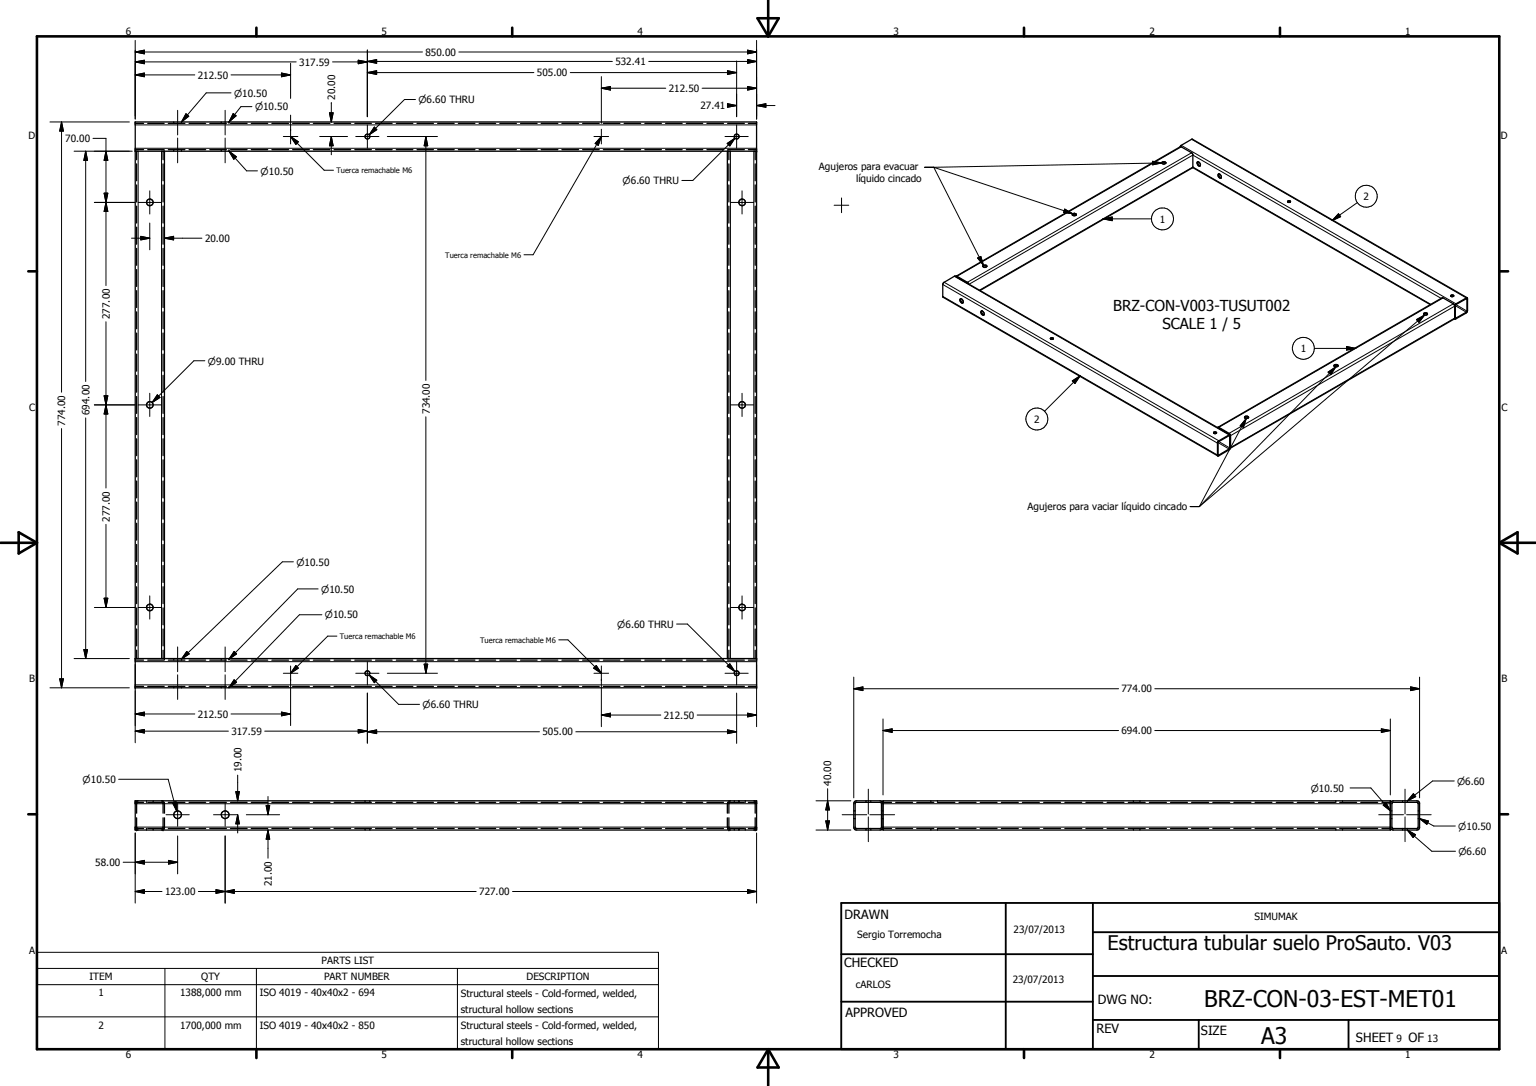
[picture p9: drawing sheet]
<svg xmlns="http://www.w3.org/2000/svg" width="420mm" height="297mm" viewBox="0 0 420 297" stroke-linecap="round" stroke-linejoin="round" font-family="sans-serif">
<g fill="none" stroke="#000" stroke-width=".35">
<path d="M37 33.4h170v154.7h-170zM37 33.7h2.3M40.4 33.7h4.5M46 33.7h4.6M47.5 33.4v.1M47.5 33.6v.1M49.6 33.4v.1M49.6 33.6v.1M51.7 33.7h4.5M57.4 33.7h4.5M60.5 33.4v.1M60.5 33.6v.1"/>
<path d="M62.6 33.4v.1M62.6 33.6v.1M63.1 33.7h4.5M68.7 33.7h4.5M74.4 33.7h4.5M80 33.7h4.6M85.7 33.7h4.5M91.4 33.7h4.5M97.1 33.7h4.5M102.7 33.7h4.6M108.4 33.7h4.5M114.1 33.7h4.5"/>
<path d="M119.7 33.7h4.5M125.4 33.7h4.5M131.1 33.7h4.5M136.7 33.7h4.6M142.4 33.7h4.5M148 33.7h4.6M153.7 33.7h4.6M159.4 33.7h4.5M165 33.7h4.6M170.7 33.7h4.5M176.4 33.7h4.5M182.1 33.7h4.5"/>
<path d="M187.7 33.7h4.5M193.4 33.7h4.5M199 33.7h4.6M204.7 33.7h2.3M37 41.4h170M37 40.9h2.3M37.4 41.4v2.3M37.4 44.8v4.6M37.4 50.6v4.6M37.4 56.4v4.6M40.4 40.9h4.5M44.6 41.4v2.3"/>
<path d="M44.6 44.8v4.6M44.6 50.6v4.6M44.6 56.4v4.6M45 41.4v138.7M46 40.9h4.6M47.5 40.9v.2M47.5 41.2v.2M49.6 40.9v.2M49.6 41.2v.2M51.7 40.9h4.5M57.4 40.9h4.5M60.5 40.9v.2"/>
<path d="M60.5 41.2v.2M62.6 40.9v.2M62.6 41.2v.2M63.1 40.9h4.5M68.7 40.9h4.5M74.4 40.9h4.5M80 40.9h4.6M85.7 40.9h4.5M91.4 40.9h4.5M97.1 40.9h4.5M102.7 40.9h4.6M108.4 40.9h4.5"/>
<path d="M114.1 40.9h4.5M119.7 40.9h4.5M125.4 40.9h4.5M131.1 40.9h4.5M136.7 40.9h4.6M142.4 40.9h4.5M148 40.9h4.6M153.7 40.9h4.6M159.4 40.9h4.5M165 40.9h4.6M170.7 40.9h4.5M176.4 40.9h4.5"/>
<path d="M182.1 40.9h4.5M187.7 40.9h4.5M193.4 40.9h4.5M199 41.4v138.7M199 40.9h4.6M199.4 41.4v2.3M199.4 44.8v4.6M199.4 50.6v4.6M199.4 56.4v4.6M204.7 40.9h2.3M206.6 41.4v2.3M206.6 44.8v4.6"/>
<path d="M206.6 50.6v4.6M206.6 56.4v4.6M293.3 58.8l.6-.3 .5 .3M293.4 58.5a.57 .57 0 0 1 .6-.2 .57 .57 0 0 1 .4 .5l-1 .1zM317.8 44.6l.4-.2 .7 .2M317.8 44.4l.8-.2 .3 .3a.57 .57 0 0 1-.6 .4 .57 .57 0 0 1-.5-.5zM322.8 40.2l.2-.4 3.2-1.7 75.2 43.3M326.3 45.8v-3.7l-.3-.3-3.1-1.7-61.4 35.5M326.3 45.8l-58.2 33.7M326.3 45.8l64.9 37.5M327.6 44.3a.67 .67 0 0 1 .6 .4 .67 .67 0 0 1-.2 .8l-.5-.7zM327.7 44.2a.79 .79 0 0 0 .6 1.1"/>
<path d="M333.2 47.7a.68 .68 0 0 1 .8 .3 .68 .68 0 0 1-.1 .8l-.6-.5zM333.4 47.6l.1 .7 .5 .4M352.2 55.2h.8M352.2 55.2l.2-.3 .6 .1v.2M37.4 62.1v4.7M37.4 67.9v4.7M37.4 73.7v4.7M37.4 79.5v4.6M44.6 62.1v4.7M44.6 67.9v4.7M44.6 73.7v4.7M44.6 79.5v4.6"/>
<path d="M199.4 62.1v4.7M199.4 67.9v4.7M199.4 73.7v4.7M199.4 79.5v4.6M206.6 62.1v4.7M206.6 67.9v4.7M206.6 73.7v4.7M206.6 79.5v4.6M261.5 75.6l3.2 1.7 .3 .3M261.5 75.6h-.1M261.7 75.7h.1M261.7 75.7l3 1.8"/>
<path d="M268.8 72.8l.3-.3 .8 .2a.57 .57 0 0 1-.5 .5 .57 .57 0 0 1-.6-.4zM268.8 72.9l.4-.2 .7 .2M37.4 85.3v4.6M37.4 91.1v4.6M37.4 96.9v4.6M44.6 85.3v4.6M44.6 91.1v4.6M44.6 96.9v4.6M199.4 85.3v4.6M199.4 91.1v4.6M199.4 96.9v4.6M206.6 85.3v4.6"/>
<path d="M206.6 91.1v4.6M206.6 96.9v4.6M262.6 81.9a.62 .62 0 0 1 .8 .2 .62 .62 0 0 1-.2 .8l-.5-.4zM262.8 81.7l.1 .8 .5 .3M268.3 85.2l.2-.2a.73 .73 0 0 1 .6 .5 .73 .73 0 0 1-.1 .7l-.6-.3zM268.6 85a.87 .87 0 0 0 .6 1.1M287.3 92.7h.8M287.3 92.5h.8a.42 .42 0 0 1-.4 .3 .42 .42 0 0 1-.4-.2zM364.9 99.9a.57 .57 0 0 1 .7-.2 .57 .57 0 0 1 .4 .5l-.8 .1-.3-.1zM389.4 86l.4-.2 .7 .2M389.4 85.9a.55 .55 0 0 1 .5-.4 .55 .55 0 0 1 .6 .4M389.4 85.9a.66 .66 0 0 0 1.1 0"/>
<path d="M396.9 81h.7M396.9 80.8l.6-.1 .2 .2-.6 .3zM397.8 87.2l-61.3 35.4M397.9 87.2h.1M397.9 83.7l-.4-.6-3-1.7-61.3 35.5M397.9 87l-.1 .2M398 83.3l3.4-1.8v3.8l-.3 .3-3 1.6-.2-.1zM398.2 83.4l3.1-1.7-.1 3.5-3 1.8zM37.4 102.7v4.6M37.4 108.5v4.6M37.4 114.2v4.7M44.6 102.7v4.6"/>
<path d="M44.6 108.5v4.6M44.6 114.2v4.7M199.4 102.7v4.6M199.4 108.5v4.6M199.4 114.2v4.7M206.6 102.7v4.6M206.6 108.5v4.6M206.6 114.2v4.7M332 118.5l.4-.2 .4 .2M332 118.2l.4-.1 .4 .3-.5 .2-.3-.1zM333.2 116.8l3.1 1.8 .3 .6M333.2 116.8l-.1 .2"/>
<path d="M333.3 117.1l3 1.7M336.3 119.1h.1M336.5 118.9l-75.2-43.4-3.3 2v3.8l75.2 43.4M336.5 119h-.3l-3.1 1.9 .1 3.8M336.5 119h.1M336.5 119l.1 .2M336.6 119.2v3.2l-.2 .5-3.2 1.8M340.4 114.3l.4-.3 .7 .3M340.5 114l.7-.2 .3 .3a.54 .54 0 0 1-.5 .4 .54 .54 0 0 1-.5-.5zM364.9 100.1l.4-.2 .7 .2M37.4 120v4.6M37.4 125.8v4.6"/>
<path d="M37.4 131.6v4.6M37.4 137.3v4.7M44.6 120v4.6M44.6 125.8v4.6M44.6 131.6v4.6M44.6 137.3v4.7M199.4 120v4.6M199.4 125.8v4.6M199.4 131.6v4.6M199.4 137.3v4.7M206.6 120v4.6M206.6 125.8v4.6"/>
<path d="M206.6 131.6v4.6M206.6 137.3v4.7M333.3 120.8l3.1-1.6-.1 3.6-3 1.7zM37.4 143.1v4.6M37.4 148.9v4.6M37.4 154.7v4.6M44.6 143.1v4.6M44.6 148.9v4.6M44.6 154.7v4.6M199.4 143.1v4.6M199.4 148.9v4.6M199.4 154.7v4.6"/>
<path d="M206.6 143.1v4.6M206.6 148.9v4.6M206.6 154.7v4.6M37.4 160.5v4.6M37.4 166.3v4.6M37.4 172v4.7M37.4 177.8v2.3M44.6 160.5v4.6M44.6 166.3v4.6M44.6 172v4.7M44.6 177.8v2.3M199.4 160.5v4.6"/>
<path d="M199.4 166.3v4.6M199.4 172v4.7M199.4 177.8v2.3M206.6 160.5v4.6M206.6 166.3v4.6M206.6 172v4.7M206.6 177.8v2.3M37 180.1h170M37 187.7h2.3M37 180.6h2.3M40.4 187.7h4.5M40.4 180.6h4.5"/>
<path d="M46 187.7h4.6M46 180.6h4.6M47.5 180.1v.2M47.5 180.4v.2M47.5 187.7v.2M47.5 188v.1M49.6 180.1v.2M49.6 180.4v.2M49.6 187.7v.2M49.6 188v.1M51.7 187.7h4.5M51.7 180.6h4.5"/>
<path d="M57.4 187.7h4.5M57.4 180.6h4.5M60.5 180.1v.2M60.5 180.4v.2M60.5 187.7v.2M60.5 188v.1M62.6 180.1v.2M62.6 180.4v.2M62.6 187.7v.2M62.6 188v.1M63.1 187.7h4.5M63.1 180.6h4.5"/>
<path d="M68.7 187.7h4.5M68.7 180.6h4.5M74.4 187.7h4.5M74.4 180.6h4.5M80 187.7h4.6M80 180.6h4.6M85.7 187.7h4.5M85.7 180.6h4.5M91.4 187.7h4.5M91.4 180.6h4.5M97.1 187.7h4.5M97.1 180.6h4.5"/>
<path d="M102.7 187.7h4.6M102.7 180.6h4.6M108.4 187.7h4.5M108.4 180.6h4.5M114.1 187.7h4.5M114.1 180.6h4.5M119.7 187.7h4.5M119.7 180.6h4.5M125.4 187.7h4.5M125.4 180.6h4.5M131.1 187.7h4.5M131.1 180.6h4.5"/>
<path d="M136.7 187.7h4.6M136.7 180.6h4.6M142.4 187.7h4.5M142.4 180.6h4.5M148 187.7h4.6M148 180.6h4.6M153.7 187.7h4.6M153.7 180.6h4.6M159.4 187.7h4.5M159.4 180.6h4.5M165 187.7h4.6M165 180.6h4.6"/>
<path d="M170.7 187.7h4.5M170.7 180.6h4.5M176.4 187.7h4.5M176.4 180.6h4.5M182.1 187.7h4.5M182.1 180.6h4.5M187.7 187.7h4.5M187.7 180.6h4.5M193.4 187.7h4.5M193.4 180.6h4.5M199 187.7h4.6M199 180.6h4.6"/>
<path d="M204.7 187.7h2.3M204.7 180.6h2.3M37 219.5h2.3M37 219h170v8h-170zM37.1 219.5l-.1 .3M37.5 219.6l-.1 2.8M37.7 219.5h-.1M37.8 219l-.4 .1M40.1 219v.2M40.1 219.3v.2M40.4 219.5h4.5M41.9 219v.2"/>
<path d="M41.9 219.3v.2M44.2 219l.4 .1M44.3 219.5h.1M44.5 219.6l.1 2.8M44.9 219.5l.1 2.9M46 219.5h4.6M51.7 219.5h4.5M57.4 219.5h4.5M63.1 219.5h4.5M68.7 219.5h4.5M74.4 219.5h4.5M80 219.5h4.6"/>
<path d="M85.7 219.5h4.5M91.4 219.5h4.5M97.1 219.5h4.5M99.9 219v.2M99.9 219.3v.2M101.2 219v.2M101.2 219.3v.2M102.7 219.5h4.6M108.4 219.5h4.5M114.1 219.5h4.5M119.7 219.5h4.5M125.4 219.5h4.5"/>
<path d="M131.1 219.5h4.5M136.7 219.5h4.6M142.4 219.5h4.5M148 219.5h4.6M153.7 219.5h4.6M159.4 219.5h4.5M165 219.5h4.6M170.7 219.5h4.5M176.4 219.5h4.5M182.1 219.5h4.5M187.7 219.5h4.5M193.4 219.5h4.5"/>
<path d="M199.4 219.6v2.8M199.7 219.5h-.1M199.8 219l-.4 .1M200.9 219v.2M200.9 219.3v.2M202.1 219v.2M202.1 219.3v.2M202.2 219v.2M202.2 219.3v.2M203.6 219.5h-4.6v2.9M203.9 219v.2M203.9 219.3v.2"/>
<path d="M204.7 219.5h2.3M206.2 219l.4 .1M206.3 219.5h.1M206.5 219.6l.1 2.8M206.9 219.5l.1 .1M234.1 219.5l7 .1v6.9l-7 .1-.2-.4v-6.4zM236.9 219v.2M236.9 219.3v.2M238.2 219v.2M238.2 219.3v.2M241.5 219.5h2.4M241.5 219.8l-.2-.6-.6-.2h-6.4l-.5 .2-.3 .6v6.4l.3 .6 .5 .2h6.4l.6-.2 .2-.6"/>
<path d="M241.5 219h138.8v8h-138.8zM245 219.5h4.6M250.8 219.5h4.6M254.6 219v.2M254.6 219.3v.2M256.4 219v.2M256.4 219.3v.2M256.6 219.5h4.6M262.3 219.5h4.7M268.1 219.5h4.6M273.9 219.5h4.6M279.7 219.5h4.6"/>
<path d="M285.5 219.5h4.6M291.3 219.5h4.6M297 219.5h4.7M302.8 219.5h4.7M308.6 219.5h4.7M310 219v.2M310 219.3v.2M311.8 219v.2M311.8 219.3v.2M314.4 219.5h4.7M320.2 219.5h4.6M326 219.5h4.6"/>
<path d="M331.8 219.5h4.6M337.5 219.5h4.7M343.3 219.5h4.6M349.1 219.5h4.6M354.9 219.5h4.6M360.7 219.5h4.6M365.4 219v.2M365.4 219.3v.2M366.5 219.5h4.6M367.2 219v.2M367.2 219.3v.2M372.2 219.5h4.6"/>
<path d="M378 219.5h2.3M380.3 219.8l.3-.6 .6-.2h6.3l.4 .1 .4 .5v6.8l-.2 .4-.6 .2h-6.3l-.6-.2-.3-.6M380.9 219.5l6.9 .1 .1 6.6-.1 .4-7-.1-.1-6.7zM383.7 219v.2M383.7 219.3v.2M385 219v.2M385 219.3v.2M37 226.6h2.3M37 226.2l.1 .4M37.4 223.7l.1 2.7M37.4 226.9l.4 .1M37.6 226.6h.1"/>
<path d="M40.1 226.6v.2M40.1 226.9v.1M40.4 226.6h4.5M41.9 226.6v.2M41.9 226.9v.1M44.4 226.6h-.1M44.6 223.7l-.1 2.7M44.6 226.9l-.4 .1M45 223.7l-.1 2.9M46 226.6h4.6M51.7 226.6h4.5M57.4 226.6h4.5"/>
<path d="M63.1 226.6h4.5M68.7 226.6h4.5M74.4 226.6h4.5M80 226.6h4.6M85.7 226.6h4.5M91.4 226.6h4.5M97.1 226.6h4.5M99.9 226.6v.2M99.9 226.9v.1M101.2 226.6v.2M101.2 226.9v.1M102.7 226.6h4.6"/>
<path d="M108.4 226.6h4.5M114.1 226.6h4.5M119.7 226.6h4.5M125.4 226.6h4.5M131.1 226.6h4.5M136.7 226.6h4.6M142.4 226.6h4.5M148 226.6h4.6M153.7 226.6h4.6M159.4 226.6h4.5M165 226.6h4.6M170.7 226.6h4.5"/>
<path d="M176.4 226.6h4.5M182.1 226.6h4.5M187.7 226.6h4.5M193.4 226.6h4.5M199 223.7v2.9h4.6M199.4 223.7v2.7M199.4 226.9l.4 .1M199.6 226.6h.1M200.9 226.6v.2M200.9 226.9v.1M202.1 226.6v.2M202.1 226.9v.1"/>
<path d="M202.2 226.6v.2M202.2 226.9v.1M203.9 226.6v.2M203.9 226.9v.1M204.7 226.6h2.3M206.4 226.6h-.1M206.6 223.7l-.1 2.7M206.6 226.9l-.4 .1M207 226.4l-.1 .2M233.5 223.9h.2M233.5 221.8h.2M233.8 223.9h.1"/>
<path d="M233.8 221.8h.1M236.9 226.6v.2M236.9 226.9v.1M238.2 226.6v.2M238.2 226.9v.1M241.1 223.9h.1M241.1 221.8h.1M241.4 223.9h.1M241.4 221.8h.1M241.5 226.6h2.4M245 226.6h4.6M250.8 226.6h4.6"/>
<path d="M254.6 226.6v.2M254.6 226.9v.1M256.4 226.6v.2M256.4 226.9v.1M256.6 226.6h4.6M262.3 226.6h4.7M268.1 226.6h4.6M273.9 226.6h4.6M279.7 226.6h4.6M285.5 226.6h4.6M291.3 226.6h4.6M297 226.6h4.7"/>
<path d="M302.8 226.6h4.7M308.6 226.6h4.7M310 226.6v.2M310 226.9v.1M311.8 226.6v.2M311.8 226.9v.1M314.4 226.6h4.7M320.2 226.6h4.6M326 226.6h4.6M331.8 226.6h4.6M337.5 226.6h4.7M343.3 226.6h4.6"/>
<path d="M349.1 226.6h4.6M354.9 226.6h4.6M360.7 226.6h4.6M365.4 226.6v.2M365.4 226.9v.1M366.5 226.6h4.6M367.2 226.6v.2M367.2 226.9v.1M372.2 226.6h4.6M378 226.6h2.3M380.3 223.9h.1M380.3 221.8h.1"/>
<path d="M380.6 223.9h.1M380.6 221.8h.1M383.7 226.6v.2M383.7 226.9v.1M385 226.6v.2M385 226.9v.1M387.9 223.9h.2M387.9 221.8h.2M388.2 223.9h.1M388.2 221.8h.1"/>
<circle cx="100.5" cy="37.3" r=".66"/>
<circle cx="201.5" cy="37.3" r=".67"/>
<circle cx="41" cy="55.3" r=".9"/>
<circle cx="203" cy="55.3" r=".88"/>
<circle cx="41" cy="110.7" r=".91"/>
<circle cx="203" cy="110.7" r=".88"/>
<circle cx="41" cy="166.1" r=".9"/>
<circle cx="203" cy="166.1" r=".89"/>
<circle cx="100.5" cy="184.1" r=".66"/>
<circle cx="201.5" cy="184.1" r=".66"/>
<circle cx="48.6" cy="222.8" r="1.06"/>
<circle cx="61.6" cy="222.9" r="1.07"/>
</g>
<g fill="#000">
<circle cx="45" cy="41.4" r=".18"/>
<circle cx="207" cy="41.4" r=".18"/>
<circle cx="37" cy="188.1" r=".18"/>
<circle cx="45" cy="180.1" r=".18"/>
<circle cx="207" cy="188.1" r=".18"/>
<circle cx="207" cy="180.1" r=".18"/>
<circle cx="37.1" cy="219.5" r=".18"/>
<circle cx="37.4" cy="219.1" r=".18"/>
<circle cx="44.6" cy="219.1" r=".18"/>
<circle cx="44.9" cy="219.5" r=".18"/>
<circle cx="199.1" cy="219.5" r=".18"/>
<circle cx="199.4" cy="219.1" r=".18"/>
<circle cx="206.6" cy="219.1" r=".18"/>
<circle cx="206.9" cy="219.5" r=".18"/>
<circle cx="37.1" cy="226.6" r=".18"/>
<circle cx="37.4" cy="226.9" r=".18"/>
<circle cx="44.6" cy="226.9" r=".18"/>
<circle cx="44.9" cy="226.6" r=".18"/>
<circle cx="199.1" cy="226.6" r=".18"/>
<circle cx="199.4" cy="226.9" r=".18"/>
<circle cx="206.6" cy="226.9" r=".18"/>
<circle cx="206.9" cy="226.6" r=".18"/>
</g>
<g fill="none" stroke="#000" stroke-width=".27">
<path d="M37 14.2l2.5-.5v1zM37 16.9l2.5-.4v.9zM37 14.2h78.6M37 11v21.6M37 16.9h44M77 20l2.5 .5-2.5 .5zM79.5 17.3v9.6M91 16.9h9.5M98 16.5l2.5 .4-2.5 .5zM100.5 16.8l2.5-.5v1zM100.5 19.9l2.5-.6v1.1zM100.5 13.6v18.3"/>
<path d="M100.5 16.8h67M100.5 19.9h45.5M125.5 14.2h81.5M156 19.9h45.5M177.4 16.8h29.6M199 19.3l2.5 .6-2.5 .5zM201.5 16.7v15.2M204.5 13.7l2.5 .5-2.5 .5zM204.5 16.3l2.5 .5-2.5 .5zM207 11v21.6M13.7 33.4h21.7M16.8 33.4l.5 2.5h-1z"/>
<path d="M16.8 33.4v73.9M25.4 37.8h3.6v40.3M37 20.5l2.5-.5v1zM37 34.2h170M37 20.5h16.3M48.6 30.2v6.7M48.6 37.8v6.7M50.9 31.1l.7 .7-2 1.6zM61.6 30.2v6.7M61.6 37.8v6.7M63.2 25.4h-6.8l-6.8 8M63.2 20.5h16.3"/>
<path d="M63.8 31.1l.8 .6-2 1.7zM68.9 29.2h-3l-3.3 4.2M77.5 37.3h4M79.5 37.3l2.1 1.5-.7 .7zM79.5 31.5v7.9M79.5 37.3l9.2 9.3h2.5M87.4 37.3h7.7M90.1 30.9h1l-.5 2.5zM90.6 37.3l.5 2.6h-1zM90.6 28v5.4M90.6 37.3v5M97.3 37.3h6.4"/>
<path d="M100.5 34.2v6.3M102.4 34.8l.7 .7-2.1 1.4zM105.9 37.3h13.8M113.7 27.2h-3.1l-9.6 9.7M116.5 37.3l.5 2.6h-1zM116.5 37.3v66.8M162.5 37.3h4M164.5 37.3l-.9 2.5-.8-.6zM164.5 24.1l2.5-.4v.9zM164.5 21v12.7M164.5 35.3v4.1M164.5 37.3l-18.7 32.4h-2.5"/>
<path d="M164.5 24.1h17.6M192.1 24.1h14.9M198.3 37.3h6.4M198.9 39.2l2.1-1.4-1.4 2.1zM199 28.4l2.5 .5-2.5 .4zM199 28.9h2.5M201 37.8l-11.5 11.6h-3M201.5 34.2v6.3M204.5 23.7l2.5 .4-2.5 .5zM207 28.9l2.5-.5v.9zM207 28.9h5M323.1 39.8l75.2 43.3"/>
<path d="M326 38.1l75.1 43.4M20.3 41.4h15.9M23.4 41.4l.5 2.5h-1zM23.4 41.4v63M25.8 55.4h11.1M28.5 52.8h1l-.5 2.6zM29 55.4l.5 2.4h-1zM29 41.4l.5 2.5h-1zM37 40.6h170M37.8 41.4v138.7M37.8 55.4h6.3M41 52.2v6.3"/>
<path d="M44.2 41.4v138.7M62.6 41.4l2.1 1.5-.7 .7zM62.6 41.4l4.9 5.3h2.9M199.8 41.4v138.7M199.8 55.4h6.4M203 52.2v6.3M206.2 41.4v138.7M228.2 56.1h4M230.2 54.1v4.1M252.9 45.8h2.5M255.4 45.8l38 12.7M255.4 45.8l13.6 26.8"/>
<path d="M291.2 57.2l2.2 1.3-2.5-.4zM301.7 59.9l2.5-.5v1zM301.7 59.9h13.3M315.3 44.1l2.5 .5-2.5 .5zM317.8 44.6l-62.4 1.2M323.1 40.2l-61.3 35.4M326 41.8l-61.4 35.4M366.1 58.5l.6 .8-2.3 1zM371.3 55.4l-6.9 4.9M36 65.2h5M38.5 64.6l2.5 .6-2.5 .4zM41 61v7.3"/>
<path d="M45 65.2l2.5-.6v1zM45 65.2h10.2M257.9 77.8l75.1 43.4M258.3 77.2l75.1 43.4M261.1 75.6l75.1 43.4M261.8 75.8h.1M264.6 77.4h.1M265.1 77.7l61.2-35.3 67.9 39.2M267.4 70.6l.9-.5 .7 2.5zM267.9 79.4l58.4-33.7 65.1 37.5M29 88v45.5M56 98.7h-3l-11.4 11.4"/>
<path d="M257.9 81.1l75.1 43.4M359.5 95.3h11.4M368.3 94.8l2.6 .5-2.6 .5zM387.5 87.4l2.2-1.3-1.6 2.1zM389.7 86.1l-61.6 52.5M394.7 81.5l-61.3 35.4M397.5 83.1l-61.3 35.4M397.9 83.7l-61.3 35.5M397.9 87l-61.3 35.4M398.1 83.6l3 1.8M398.1 86.9l.2 .1M398.3 83.3l3 1.8"/>
<path d="M401.1 81.7l.2 .1M16.8 117.2v70.9M23.4 114.3v65.8M25.8 110.7h11.1M28.5 108.2h1l-.5 2.5zM28.5 108.2l1 5h-1l1-5zM29 110.7l.5 2.5h-1zM37.8 110.7h6.3M41 107.6v6.3M43 108l.8 .7-2.2 1.4zM116.5 114v70.1M199.8 110.7h6.4"/>
<path d="M203 107.6v6.3M293.3 104.2l2.2-1.4-1.5 2.1zM295.5 102.8l-9.8 9.7M333.4 117.1h-.1M336.2 118.7h.1M336.2 119.2l.2 .1M340.9 114.5l-.8 2.4-.9-.4zM340.9 114.5l-12.8 24.1M363.3 101.8l2.1-1.5-1.4 2.2zM365.4 100.3l-37.3 38.3M325.6 138.6h2.5M333.2 124.4l.2 .1"/>
<path d="M333.2 121.1l3 1.7M333.4 120.8l3 1.7M29 143.4v22.8M80.3 153.7h-3.1l-27.6 26.6M22.9 177.7h1l-.5 2.4zM25.8 166.2h11.1M28.5 163.6h1l-.5 2.6zM37.8 166.2h6.3M41 163v6.3M48.6 177v6.7M51.1 178.2l.7 .7-2.2 1.4zM61.6 177v6.7"/>
<path d="M64 178.2l.7 .7-2.1 1.4zM87 161.1h-5.6l-18.8 19.2M88 168.1h-6.1l-19.3 19.9M92.1 174h-2.4l-10.2 10.1M152.9 175h2.5l9.1 9.1M185.1 170.7h2.9l13 13M199.8 166.2h6.4M203 163v6.3M13.7 188.1h21.7M16.3 185.7h1l-.5 2.4zM20.3 180.1h15.1M37 195.3l2.5-.5v1z"/>
<path d="M37 200l2.5-.5v1zM37 187.3h170M37 181h170M37 181.7v21.5M37 195.3h16.3M37 200h25.5M48.6 184.6v6.7M61.6 184.6v6.7M63.2 195.3h16.3M64 185.9l.7 .7-2.1 1.4zM72.4 200h28.1M77 194.8l2.5 .5-2.5 .5z"/>
<path d="M77.5 184.1h4M79.5 182.2v16.3M80.9 182l.7 .8-2.1 1.3zM97.3 184.1h6.4M98 199.5l2.5 .5-2.5 .5zM100.5 181v6.3M100.5 189.6v13.7M101 184.6l2.1 1.5-.7 .6zM101 184.6l8 8.1h5.8M105.9 184.1h13.8M116 181.7h1l-.5 2.4zM162.5 184.1h4"/>
<path d="M163.1 182l1.4 2.1-2.1-1.3zM164.5 195.6l2.5-.5v1zM164.5 182.2v16.6M164.5 195.6h16.3M190.7 195.6h16.3M198.3 184.1h6.4M198.9 182.2l.7-.6 1.4 2.1zM199 199.6l2.5 .6-2.5 .5zM201.5 181v6.3M201.5 189.6v13.7M204.5 195.1l2.5 .5-2.5 .5zM207 181.7v17.1"/>
<path d="M233.5 188.4l2.5-.5v1zM233.5 188.4h72.5M233.5 185.2v33M241.5 199.8l2.5-.5v1zM241.5 199.8h64.5M241.5 196.6v20.8M315.9 188.4h72.4M315.9 199.8h64.4M377.9 199.3l2.4 .5-2.4 .5zM380.3 196.6v20.8M385.9 187.9l2.4 .5-2.4 .5zM388.3 185.2v33"/>
<path d="M32.5 213.1h13.5l2.3 8.7M37 219.8h170M47.2 219.5l1-.2 .1 2.5zM48.6 219.7v6.3M61.6 219.7v6.3M64.5 216.5h1l-.5 2.5zM65 212v7M73.3 217.8v5M100.5 200.2l2.5-.6v1.1zM100.5 200.2h47.1M157.5 200.2h44M223.2 219h9.5"/>
<path d="M226.4 219l.5 2.5h-1zM226.4 215.7v11.3M237.5 215.9v6.7M241.5 219.8h138.8M369.3 215.5h5.7l5.4 6.3M384.3 215.9v6.7M386.6 217.1l.7 .8-2.3 1.2zM397.8 213.6h-5.9l-6.9 5.5M33.7 235.8h14.9M37 235.8l2.5-.5v1zM37 226.2h170M37 227.8v19.2"/>
<path d="M45.4 222.8h6.4M46.1 235.3l2.5 .5-2.5 .5zM48.6 228.6v10.4M58.4 222.8h6.4M61.6 228.6v18.4M65 222.8l.5 2.5h-1zM65 222.8v5M67.4 222.8h9.1M72.8 220.3h1l-.5 2.5zM73.3 227l.5 2.5h-1zM73.3 227v7.7M207 227.8v19.2"/>
<path d="M223.2 227h9.5M225.9 224.5h1l-.5 2.5zM230.4 222.8h6.7M237.5 223.4v6.8M237.9 222.8h6.8M241.5 226.2h138.8M377.1 222.8h6.8M378.4 220.2l.7-.6 1.3 2.2zM384.3 223.4v6.8M384.8 222.8h6.7M385 227l2.2 1.3-.7 .8zM385 227l6.7 5.8h6.4"/>
<path d="M388.3 223.9l2.5 .7-.5 .9zM388.3 223.9l3.9 2h5.9M37 243.8l2.5-.5v1zM37 243.8h7.3M54.3 243.8h75.9M59.1 243.3l2.5 .5-2.5 .5zM59.1 243.3l5 1v-1l-5 1zM61.6 243.8l2.5-.5v1zM140.2 243.8h66.8M204.5 243.3l2.5 .5-2.5 .5zM10.1 260.5h170v26.5h-170zM10.1 264.9h170"/>
<path d="M10.1 269.3h170M10.1 278.1h170M45.1 264.9v22.1M70.1 264.9v22.1M125.1 264.9v22.1"/>
<circle cx="318" cy="59.9" r="3"/>
<circle cx="373.7" cy="53.7" r="3"/>
<circle cx="356.5" cy="95.3" r="2.99"/>
<circle cx="283.6" cy="114.6" r="3"/>
</g>
<g fill="none" stroke="#000" stroke-width=".71">
<path d="M10.1 9.9h400v277.1h-400zM70.1 7.6v2.3M140.1 7.6v2.3M207.2 5h5.8l-2.9 4.9zM210.1 0v9.9M280.1 7.6v2.3M350.1 7.6v2.3M7.7 74.2h2.4M410.1 74.2h2.4M.1 148.5h10M5.1 145.6l5 2.9-5 2.9zM410.1 148.5h10"/>
<path d="M410.1 148.5l5-2.9v5.8zM7.7 222.7h2.4M410.1 222.7h2.4M70.1 287v2.4M140.1 287v2.4M210.1 287v10M210.1 287l2.9 5h-5.8zM280.1 287v2.4M350.1 287v2.4"/>
</g>
<path d="M230.1 247h180v40h-180zM275.1 247v40M298.9 255h111.2M298.9 247v40M230.1 274h68.8M230.1 261h68.8M298.9 279h111.2M298.9 267h111.2M327.9 279v8M368.9 279v8" fill="none" stroke="#000" stroke-width=".51"/>
<g fill="#000">
<path d="M37 14.2l2.5-.5v1zM37 20.5l2.5-.5v1zM37 16.9l2.5-.4v.9zM98 16.5l2.5 .4-2.5 .5zM100.5 16.8l2.5-.5v1zM100.5 19.9l2.5-.6v1.1zM204.5 13.7l2.5 .5-2.5 .5zM204.5 16.3l2.5 .5-2.5 .5zM16.8 33.4l.5 2.5h-1zM50.9 31.1l.7 .7-2 1.6zM63.8 31.1l.8 .6-2 1.7zM77 20l2.5 .5-2.5 .5z"/>
<path d="M79.5 37.3l2.1 1.5-.7 .7zM90.1 30.9h1l-.5 2.5zM90.6 37.3l.5 2.6h-1zM102.4 34.8l.7 .7-2.1 1.4zM116.5 37.3l.5 2.6h-1zM164.5 37.3l-.9 2.5-.8-.6zM164.5 24.1l2.5-.4v.9zM199 28.4l2.5 .5-2.5 .4zM199 19.3l2.5 .6-2.5 .5zM198.9 39.2l2.1-1.4-1.4 2.1zM204.5 23.7l2.5 .4-2.5 .5zM207 28.9l2.5-.5v.9z"/>
<path d="M23.4 41.4l.5 2.5h-1zM28.5 52.8h1l-.5 2.6zM29 55.4l.5 2.4h-1zM29 41.4l.5 2.5h-1zM62.6 41.4l2.1 1.5-.7 .7zM291.2 57.2l2.2 1.3-2.5-.4zM301.7 59.9l2.5-.5v1zM315.3 44.1l2.5 .5-2.5 .5zM366.1 58.5l.6 .8-2.3 1zM38.5 64.6l2.5 .6-2.5 .4zM45 65.2l2.5-.6v1zM267.4 70.6l.9-.5 .7 2.5z"/>
<path d="M368.3 94.8l2.6 .5-2.6 .5zM387.5 87.4l2.2-1.3-1.6 2.1zM28.5 108.2h1l-.5 2.5zM29 110.7l.5 2.5h-1zM43 108l.8 .7-2.2 1.4zM293.3 104.2l2.2-1.4-1.5 2.1zM340.9 114.5l-.8 2.4-.9-.4zM363.3 101.8l2.1-1.5-1.4 2.2zM22.9 177.7h1l-.5 2.4zM28.5 163.6h1l-.5 2.6zM51.1 178.2l.7 .7-2.2 1.4zM64 178.2l.7 .7-2.1 1.4z"/>
<path d="M16.3 185.7h1l-.5 2.4zM37 195.3l2.5-.5v1zM37 200l2.5-.5v1zM64 185.9l.7 .7-2.1 1.4zM77 194.8l2.5 .5-2.5 .5zM80.9 182l.7 .8-2.1 1.3zM100.5 200.2l2.5-.6v1.1zM101 184.6l2.1 1.5-.7 .6zM116 181.7h1l-.5 2.4zM163.1 182l1.4 2.1-2.1-1.3zM164.5 195.6l2.5-.5v1zM198.9 182.2l.7-.6 1.4 2.1z"/>
<path d="M204.5 195.1l2.5 .5-2.5 .5zM233.5 188.4l2.5-.5v1zM241.5 199.8l2.5-.5v1zM385.9 187.9l2.4 .5-2.4 .5zM47.2 219.5l1-.2 .1 2.5zM64.5 216.5h1l-.5 2.5zM98 199.5l2.5 .5-2.5 .5zM199 199.6l2.5 .6-2.5 .5zM377.9 199.3l2.4 .5-2.4 .5zM386.6 217.1l.7 .8-2.3 1.2zM37 235.8l2.5-.5v1zM46.1 235.3l2.5 .5-2.5 .5z"/>
<path d="M65 222.8l.5 2.5h-1zM72.8 220.3h1l-.5 2.5zM73.3 227l.5 2.5h-1zM225.9 224.5h1l-.5 2.5zM226.4 219l.5 2.5h-1zM378.4 220.2l.7-.6 1.3 2.2zM385 227l2.2 1.3-.7 .8zM388.3 223.9l2.5 .7-.5 .9zM37 243.8l2.5-.5v1zM59.1 243.3l2.5 .5-2.5 .5zM61.6 243.8l2.5-.5v1zM204.5 243.3l2.5 .5-2.5 .5z"/>
</g>
<g font-size="6.3">
<text x="329.4" y="275.4">BRZ-CON-03-EST-MET01</text>
<text x="345" y="285.6">A3</text>
</g>
<text font-size="5.5" x="303" y="259.8">Estructura tubular suelo ProSauto. V03</text>
<g font-size="4.1">
<text x="304.5" y="85">BRZ-CON-V003-TUSUT002</text>
<text x="318" y="90">SCALE 1 / 5</text>
</g>
<g font-size="3.5">
<text x="231" y="251.5">DRAWN</text>
<text x="230.9" y="264.6">CHECKED</text>
<text x="300.3" y="274.5">DWG NO:</text>
<text x="231.3" y="278.3">APPROVED</text>
<text x="299.9" y="282.6">REV</text>
<text x="328.5" y="283.1">SIZE</text>
<text x="370.9" y="285.1">SHEET</text>
<text x="385.3" y="285.1">OF</text>
</g>
<g font-size="2.7">
<text x="34.4" y="9.6">6</text>
<text x="104.4" y="9.6">5</text>
<text x="174.4" y="9.6">4</text>
<text x="244.4" y="9.6">3</text>
<text x="314.4" y="9.6">2</text>
<text x="384.4" y="9.6">1</text>
<text x="81.9" y="18">317.59</text>
<text x="116.4" y="15.2">850.00</text>
<text x="168.3" y="17.9">532.41</text>
<text x="54.1" y="21.5">212.50</text>
<text x="146.9" y="20.9">505.00</text>
<text x="91.6" y="27.3" transform="rotate(-90 91.6 27.3)">20.00</text>
<text x="183" y="25.2">212.50</text>
<text x="191.6" y="29.9">27.41</text>
<text x="7.8" y="38.1">D</text>
<text x="17.9" y="38.9">70.00</text>
<text x="410.6" y="38.1">D</text>
<text x="224" y="46.5">Agujeros para evacuar</text>
<text x="234.2" y="49.8">líquido cincado</text>
<text x="373" y="54.7">2</text>
<text x="317.2" y="60.9">1</text>
<text x="56.1" y="66.2">20.00</text>
<text x="30" y="87.2" transform="rotate(-90 30 87.2)">277.00</text>
<text x="355.8" y="96.3">1</text>
<text x="7.9" y="112.4">C</text>
<text x="24.5" y="113.5" transform="rotate(-90 24.5 113.5)">694.00</text>
<text x="117.5" y="113.2" transform="rotate(-90 117.5 113.2)">734.00</text>
<text x="410.7" y="112.4">C</text>
<text x="17.9" y="116.5" transform="rotate(-90 17.9 116.5)">774.00</text>
<text x="282.9" y="115.7">2</text>
<text x="30" y="142.7" transform="rotate(-90 30 142.7)">277.00</text>
<text x="281" y="139.4">Agujeros para vaciar líquido cincado</text>
<text x="7.9" y="186.6">B</text>
<text x="306.8" y="189.4">774.00</text>
<text x="410.7" y="186.6">B</text>
<text x="54.1" y="196.3">212.50</text>
<text x="181.6" y="196.6">212.50</text>
<text x="63.3" y="201">317.59</text>
<text x="148.4" y="201.2">505.00</text>
<text x="306.8" y="200.8">694.00</text>
<text x="66" y="211.2" transform="rotate(-90 66 211.2)">19.00</text>
<text x="227.4" y="214.9" transform="rotate(-90 227.4 214.9)">40.00</text>
<text x="26.1" y="236.9">58.00</text>
<text x="45.2" y="244.9">123.00</text>
<text x="74.3" y="242.4" transform="rotate(-90 74.3 242.4)">21.00</text>
<text x="131.1" y="244.9">727.00</text>
<text x="343.1" y="251.8">SIMUMAK</text>
<text x="234.5" y="256.6">Sergio Torremocha</text>
<text x="277.2" y="255.3">23/07/2013</text>
<text x="7.9" y="260.9">A</text>
<text x="88" y="263.7">PARTS LIST</text>
<text x="410.7" y="260.9">A</text>
<text x="24.5" y="268.1">ITEM</text>
<text x="55.1" y="268.1">QTY</text>
<text x="88.7" y="268.1">PART NUMBER</text>
<text x="144" y="268.1">DESCRIPTION</text>
<text x="277" y="268.7">23/07/2013</text>
<text x="26.9" y="272.5">1</text>
<text x="49.3" y="272.5">1388,000 mm</text>
<text x="71.1" y="272.5">ISO 4019 - 40x40x2 - 694</text>
<text x="126.1" y="272.6">Structural steels - Cold-formed, welded,</text>
<text x="234.1" y="270.3">cARLOS</text>
<text x="26.9" y="281.3">2</text>
<text x="49.3" y="281.3">1700,000 mm</text>
<text x="71.1" y="281.3">ISO 4019 - 40x40x2 - 850</text>
<text x="126.1" y="277">structural hollow sections</text>
<text x="126.1" y="281.4">Structural steels - Cold-formed, welded,</text>
<text x="126.1" y="285.8">structural hollow sections</text>
<text x="382" y="285.1">9</text>
<text x="390.4" y="285.1">13</text>
<text x="34.4" y="289.4">6</text>
<text x="104.4" y="289.4">5</text>
<text x="174.4" y="289.4">4</text>
<text x="244.4" y="289.4">3</text>
<text x="314.4" y="289.4">2</text>
<text x="384.4" y="289.4">1</text>
</g>
<g font-size="2.6">
<text x="64" y="26.5">n10.50</text>
<text x="114.5" y="28.2">n6.60 THRU</text>
<text x="69.8" y="30.2">n10.50</text>
<text x="71.3" y="47.8">n10.50</text>
<text x="170.3" y="50.4">n6.60 THRU</text>
<text x="56.9" y="99.7">n9.00 THRU</text>
<text x="81.1" y="154.7">n10.50</text>
<text x="87.9" y="162.1">n10.50</text>
<text x="88.9" y="169.2">n10.50</text>
<text x="168.9" y="171.7">n6.60 THRU</text>
<text x="115.6" y="193.7">n6.60 THRU</text>
<text x="22.6" y="214.1">n10.50</text>
<text x="398.6" y="214.6">n6.60</text>
<text x="358.6" y="216.5">n10.50</text>
<text x="398.9" y="226.9">n10.50</text>
<text x="398.9" y="233.8">n6.60</text>
</g>
<g font-size="2.1">
<text x="92" y="47.3">Tuerca remachable M6</text>
<text x="121.8" y="70.4">Tuerca remachable M6</text>
<text x="93" y="174.8">Tuerca remachable M6</text>
<text x="131.3" y="175.8">Tuerca remachable M6</text>
</g>
</svg>
